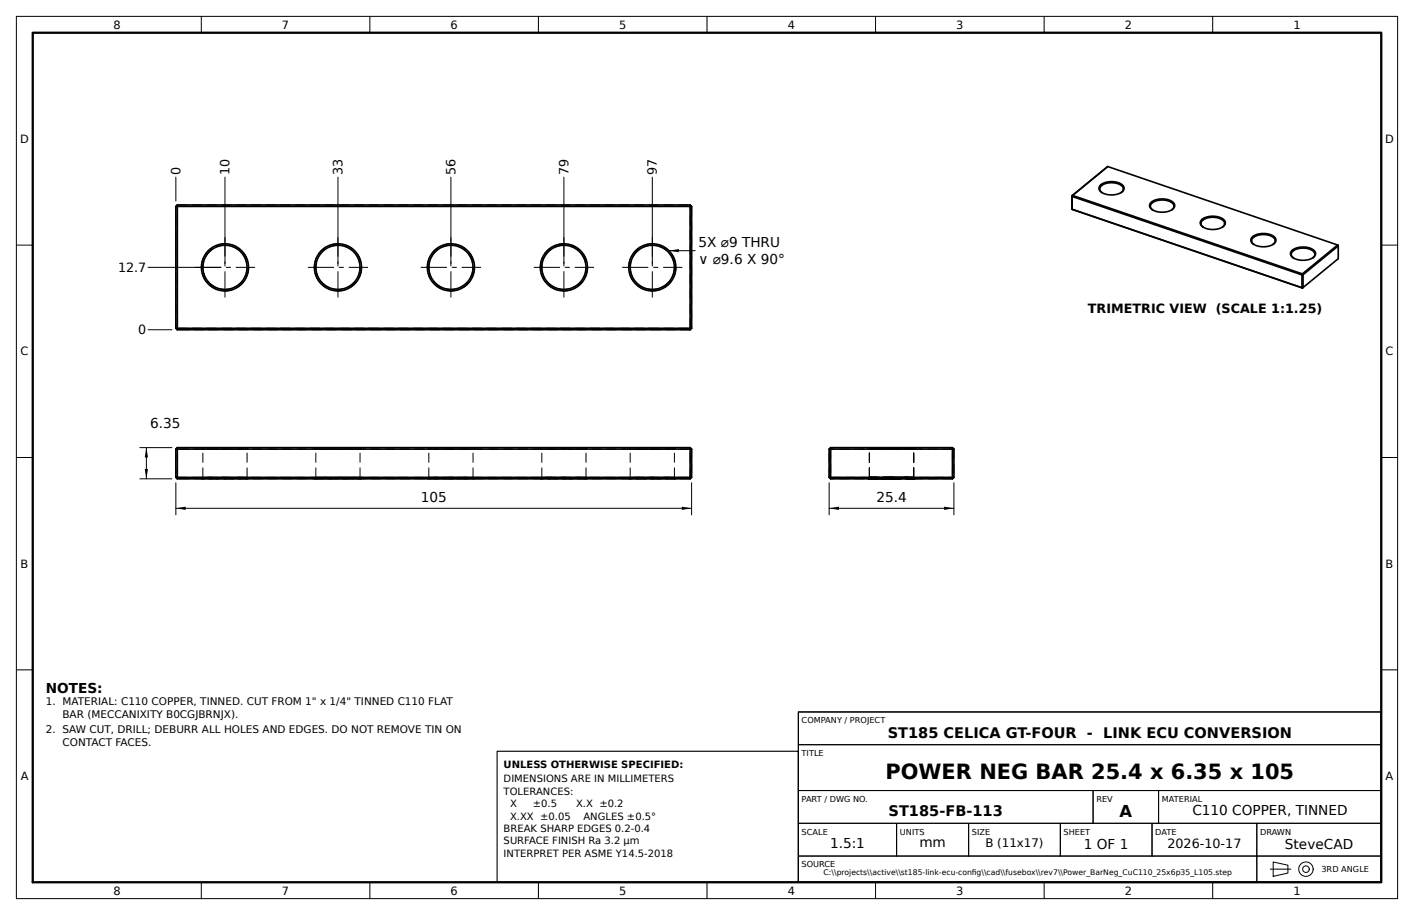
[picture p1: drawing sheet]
<svg xmlns="http://www.w3.org/2000/svg" width="432mm" height="279mm" viewBox="0 0 432 279" stroke-linecap="round" stroke-linejoin="round" font-family="sans-serif">
<g fill="none" stroke="#000" stroke-width=".5">
<path d="M327.3 59.8l.1 4.1M327.3 59.8l.1 .2M327.4 60v3.9M327.4 60l70.2 23.9M327.5 59.7l-.1 .3M327.5 59.7l-.2 .1M327.5 59.7l70.2 23.9M336.1 56.5a5.7 5.7 0 0 1 7 .3 1.57 1.57 0 0 1-1.3 2.3 5.1 5.1 0 0 1-6.1-1.2v-.8zM336.5 58.8a1.4 1.4 0 0 1-.6-1.5 1.4 1.4 0 0 1 1.3-1.1 4.9 4.9 0 0 1 5.7 1l.1 .8-.7 .8M338.3 50.9l-.2 .1M338.3 50.9l-11 8.9M338.3 50.9l70.2 23.9"/>
<path d="M53.7 63v37.2M53.7 63h157.5M54.2 62.6v38.1M54.2 62.6l-.5 .4M54.2 62.6h156.5M210.7 62.6v38.1M210.7 62.6l.5 .4M211.2 63v37.2M327.4 63.9l70.3 24M327.4 63.9l70.2 23.9M351.5 61.8a5.7 5.7 0 0 1 7 .3 1.57 1.57 0 0 1-1.2 2.3 5.1 5.1 0 0 1-6.2-1.2v-.8zM352 64.1a1.4 1.4 0 0 1-.7-1.5 1.4 1.4 0 0 1 1.3-1.1 4.9 4.9 0 0 1 5.8 1v.8l-.6 .8"/>
<path d="M367 67.1a5.7 5.7 0 0 1 7 .3 1.57 1.57 0 0 1-1.3 2.2 5.1 5.1 0 0 1-6.1-1.1v-.8zM367.4 69.4a1.4 1.4 0 0 1-.6-1.6 1.4 1.4 0 0 1 1.3-1 4.9 4.9 0 0 1 5.7 1l.1 .8-.6 .8M382.4 72.4a5.7 5.7 0 0 1 7 .2 1.57 1.57 0 0 1-1.2 2.3 5.1 5.1 0 0 1-6.1-1.2l-.1-.7zM382.9 74.7a1.4 1.4 0 0 1-.6-1.6 1.4 1.4 0 0 1 1.3-1.1 4.9 4.9 0 0 1 5.7 1.1l.1 .7-.7 .9M394.5 76.5a5.7 5.7 0 0 1 7 .3 1.57 1.57 0 0 1-1.2 2.2 5.1 5.1 0 0 1-6.1-1.1l-.1-.7zM395 78.8a1.4 1.4 0 0 1-.6-1.6 1.4 1.4 0 0 1 1.3-1 4.9 4.9 0 0 1 5.7 1l.1 .8-.7 .8M408.5 74.8l.2 .3M408.5 74.8l-10.8 8.8M408.7 75.1l-10.8 8.8M408.7 75.1v3.9l-10.8 8.8M397.6 87.8l.1 .1M397.6 83.9v3.9"/>
<path d="M397.7 83.6l.2 .3M397.7 83.6l-.1 .3M397.9 87.8l-.2 .1M397.9 87.8h-.3M397.9 83.9h-.3M397.9 83.9v3.9M53.7 100.2h157.5M53.7 100.2l.5 .5M54.2 100.7h156.5M211.2 100.2l-.5 .5M53.7 137.1h157.5M53.7 137.1v8.7"/>
<path d="M54.2 136.7v9.5M54.2 136.7l-.5 .4M54.2 136.7h156.5M210.7 136.7v9.5M210.7 136.7l.5 .4M211.2 137.1v8.7M253.2 137.1h38.1M253.2 137.1v8.7M253.6 136.7h37.2M253.6 136.7v9.5M253.6 136.7l-.4 .4M290.8 136.7v9.5"/>
<path d="M290.8 136.7l.5 .4M291.3 137.1v8.7M53.7 145.8h157.5M53.7 145.8l.5 .4M54.2 146.2h156.5M211.2 145.8l-.5 .4M253.2 145.8h38.1M253.2 145.8l.4 .4M253.6 146.2h37.2M291.3 145.8l-.5 .4"/>
<circle cx="68.7" cy="81.6" r="7.2"/>
<circle cx="68.7" cy="81.6" r="6.7"/>
<circle cx="103.2" cy="81.6" r="7.2"/>
<circle cx="103.2" cy="81.6" r="6.7"/>
<circle cx="137.7" cy="81.6" r="6.8"/>
<circle cx="137.7" cy="81.6" r="7.2"/>
<circle cx="172.2" cy="81.6" r="7.2"/>
<circle cx="172.2" cy="81.6" r="6.7"/>
<circle cx="199.2" cy="81.6" r="7.2"/>
<circle cx="199.2" cy="81.6" r="6.7"/>
</g>
<g fill="none" stroke="#000" stroke-width=".31" stroke-dasharray="3 1.5" stroke-linecap="butt">
<path d="M53.7 63h.5M54.2 62.6l-.5 .4M54.2 63v-.4M54.2 63v37.2M54.2 62.6h156.5M210.7 63h.5M210.7 62.6v.4M210.7 63h-156.5M211.2 63l-.5-.4M211.2 63v37.2M61.5 81.6a7.2 7.2 0 0 1 10.5-6.3 7.2 7.2 0 0 1 .8 12.2 7.2 7.2 0 0 1-11.2-4.9l-.1-1M61.9 81.6a6.8 6.8 0 0 0 9.9 6 6.8 6.8 0 0 0 .8-11.5 6.8 6.8 0 0 0-10.6 4.7l-.1 .8"/>
<path d="M96 81.6a7.2 7.2 0 0 1 10.5-6.3 7.2 7.2 0 0 1 .8 12.2 7.2 7.2 0 0 1-11.2-4.9l-.1-1M96.5 81.6a6.7 6.7 0 0 0 9.8 6 6.7 6.7 0 0 0 .8-11.5 6.7 6.7 0 0 0-10.6 4.7v.8M130.5 81.6a7.2 7.2 0 0 1 10.5-6.3 7.2 7.2 0 0 1 .8 12.2 7.2 7.2 0 0 1-11.2-4.9l-.1-1M130.9 81.6a6.8 6.8 0 0 0 9.9 6 6.8 6.8 0 0 0 .8-11.5 6.8 6.8 0 0 0-10.6 4.7l-.1 .8M165 81.6a7.2 7.2 0 0 1 10.5-6.3 7.2 7.2 0 0 1 .8 12.2 7.2 7.2 0 0 1-11.2-4.9l-.1-1M165.5 81.6a6.8 6.8 0 0 0 9.8 6 6.8 6.8 0 0 0 .8-11.5 6.8 6.8 0 0 0-10.6 4.7v.8M192 81.6a7.2 7.2 0 0 1 10.5-6.3 7.2 7.2 0 0 1 .8 12.2 7.2 7.2 0 0 1-11.2-4.9l-.1-1M192.5 81.6a6.8 6.8 0 0 0 9.8 6 6.8 6.8 0 0 0 .8-11.5 6.8 6.8 0 0 0-10.6 4.7v.8M53.7 100.2l.5 .5M53.7 100.2v-37.2M54.2 100.2h-.5M54.2 100.7v-.5"/>
<path d="M54.2 100.2h156.5M210.7 100.7l.5-.5M210.7 100.2v.5M210.7 100.7h-156.5M210.7 100.2v-37.2M211.2 100.2h-.5M53.7 137.1h.5M54.2 136.7l-.5 .4M54.2 137.1v-.4M54.2 136.7h156.5M54.2 137.1v8.7M61.5 136.7h14.4"/>
<path d="M61.5 136.7l.4 .4M61.9 137.1h13.6M75.5 137.1h-13.6M75.5 137.1l.4-.4M75.9 136.7h-14.4M96 136.7h14.4M96 136.7l.5 .4M96.5 137.1h13.4M109.9 137.1h-13.4M109.9 137.1l.5-.4M110.4 136.7h-14.4M130.5 136.7h14.4"/>
<path d="M130.5 136.7l.4 .4M130.9 137.1h13.6M144.5 137.1h-13.6M144.5 137.1l.4-.4M144.9 136.7h-14.4M165 136.7h14.4M165 136.7l.5 .4M165.5 137.1h13.5M179 137.1h-13.5M179 137.1l.4-.4M179.4 136.7h-14.4M192 136.7h14.4"/>
<path d="M192 136.7l.5 .4M192.5 137.1h13.5M206 137.1h-13.5M206 137.1l.4-.4M206.4 136.7h-14.4M210.7 136.7v.4M210.7 137.1h.5M210.7 137.1h-156.5M211.2 137.1l-.5-.4M211.2 137.1v8.7M253.2 137.1h.4M253.6 136.7l-.4 .4"/>
<path d="M253.6 137.1v-.4M253.6 136.7h37.2M253.6 137.1v8.7M265 136.7h14.4M265.5 137.1h6.8M265.5 137.1l-.5-.4M272.3 136.7h-7.3M272.3 137.1h6.7M279 137.1h-13.5M279 137.1l.4-.4M279.4 136.7h-7.1M290.8 136.7v.4"/>
<path d="M290.8 137.1h.5M290.8 137.1h-37.2M291.3 137.1l-.5-.4M291.3 137.1v8.7M53.7 145.8l.5 .4M53.7 145.8v-8.7M54.2 145.8h-.5M54.2 146.2v-.4M54.2 145.8h156.5M61.5 146.2h14.4M61.5 146.2l.4-.4M61.9 145.8h13.6"/>
<path d="M61.9 145.8v-8.7M75.5 145.8h-13.6M75.5 145.8l.4 .4M75.5 145.8v-8.7M75.9 146.2h-14.4M96 146.2h14.4M96 146.2l.5-.4M96.5 145.8h13.4M96.5 145.8v-8.7M109.9 145.8h-13.4M109.9 145.8l.5 .4M109.9 145.8v-8.7"/>
<path d="M110.4 146.2h-14.4M130.5 146.2h14.4M130.5 146.2l.4-.4M130.9 145.8h13.6M130.9 145.8v-8.7M144.5 145.8h-13.6M144.5 145.8l.4 .4M144.5 145.8v-8.7M144.9 146.2h-14.4M165 146.2h14.4M165 146.2l.5-.4M165.5 145.8h13.5"/>
<path d="M165.5 145.8v-8.7M179 145.8h-13.5M179 145.8l.4 .4M179 145.8v-8.7M179.4 146.2h-14.4M192 146.2h14.4M192 146.2l.5-.4M192.5 145.8h13.5M192.5 145.8v-8.7M206 145.8h-13.5M206 145.8l.4 .4M206 145.8v-8.7"/>
<path d="M206.4 146.2h-14.4M210.7 146.2l.5-.4M210.7 145.8v.4M210.7 145.8v-8.7M210.7 146.2h-156.5M211.2 145.8h-.5M253.2 145.8l.4 .4M253.2 145.8v-8.7M253.6 145.8h-.4M253.6 146.2v-.4M253.6 145.8h37.2M265 146.2h7.3"/>
<path d="M265.5 145.8h13.5M265.5 145.8l-.5 .4M265.5 145.8v-8.7M272.3 146.2h7.1M272.3 145.8h-6.8M279 145.8h-6.7M279 145.8l.4 .4M279 145.8v-8.7M279.4 146.2h-14.4M290.8 146.2l.5-.4M290.8 145.8v.4M290.8 146.2h-37.2"/>
<path d="M290.8 145.8v-8.7M291.3 145.8h-.5"/>
</g>
<g fill="none" stroke="#000" stroke-width=".31">
<path d="M5 5h421.8v269.4h-421.8zM61.5 5v5M112.9 5v5M164.4 5v5M215.9 5v5M267.4 5v5M318.9 5v5M370.3 5v5M53.7 54.1v7.3M68.7 54.1v26.3M103.2 54.1v26.3M137.7 54.1v26.3"/>
<path d="M172.2 54.1v26.3M199.2 54.1v26.3M5 74.8h5M204.3 76.5h8M421.8 74.8h5M45.2 81.6h22.3M45.2 100.7h7.3M5 139.7h5M42.7 136.7h9.8M44.7 136.7v9.5M421.8 139.7h5M42.7 146.2h9.8"/>
<path d="M53.7 147.4v9.8M53.7 155.2h157.5M211.2 147.4v9.8M253.2 155.2h38.1M253.2 147.4v9.8M291.3 147.4v9.8M5 204.5h5M243.8 217.4h178v10h-178zM421.8 204.5h5M243.8 227.4h178v14h-178zM243.8 241.4h90v10h-90zM243.8 251.4h30v10h-30z"/>
<path d="M273.8 251.4h22v10h-22zM295.8 251.4h28v10h-28zM323.8 251.4h28v10h-28zM333.8 241.4h20v10h-20zM351.8 251.4h32v10h-32zM353.8 241.4h68v10h-68zM383.8 251.4h38v10h-38zM61.5 269.4v5M112.9 269.4v5M164.4 269.4v5M215.9 269.4v5M243.8 261.4h140v8h-140z"/>
<path d="M267.4 269.4v5M318.9 269.4v5M370.3 269.4v5M383.8 261.4h38v8h-38zM388.8 263.2l4.5 1v2.4l-4.5 1z"/>
<circle cx="398.8" cy="265.4" r="2.2"/>
<circle cx="398.8" cy="265.4" r="1"/>
</g>
<path d="M59.5 81.6h18.4M68.7 90.8v-18.4M94 81.6h18.4M103.2 90.8v-18.4M128.5 81.6h18.4M137.7 90.8v-18.4M163 81.6h18.4M172.2 90.8v-18.4M190 81.6h18.4M199.2 90.8v-18.4M387.8 265.4h6.5" fill="none" stroke="#000" stroke-width=".31" stroke-dasharray="8 1.5 1.5 1.5" stroke-linecap="butt"/>
<path d="M10 10h411.8v259.4h-411.8z" fill="none" stroke="#000" stroke-width=".7"/>
<path d="M243.8 217.4h178v52h-178zM151.8 229.4h92v40h-92z" fill="none" stroke="#000" stroke-width=".35"/>
<path d="M204.3 76.5l3-.5v1zM44.7 136.7l.5 3h-1zM44.2 143.2h1l-.5 3zM53.7 155.2l3-.5v1zM208.2 154.7l3 .5-3 .5zM253.2 155.2l3-.5v1zM288.3 154.7l3 .5-3 .5z" fill="#000"/>
<text font-size="6.4" x="270.4" y="237.9">POWER NEG BAR 25.4 x 6.35 x 105</text>
<text font-size="5" x="341.9" y="249.4">A</text>
<g font-size="4.4">
<text x="271.1" y="225.2">ST185 CELICA GT-FOUR - LINK ECU CONVERSION</text>
<text x="271.4" y="249.2">ST185-FB-113</text>
</g>
<g font-size="4.2">
<text x="213.3" y="75.4">5X ⌀9 THRU</text>
<text x="213.3" y="80.7">∨ ⌀9.6 X 90°</text>
<text x="45.9" y="130.6">6.35</text>
<text x="128.5" y="153.3">105</text>
<text x="267.6" y="153.3">25.4</text>
<text x="14" y="211.5">NOTES:</text>
<text x="364.1" y="248.9">C110 COPPER, TINNED</text>
<text x="253.5" y="259.1">1.5:1</text>
<text x="280.7" y="258.8">mm</text>
<text x="331" y="259.1">1 OF 1</text>
<text x="392.4" y="259.1">SteveCAD</text>
</g>
<g font-size="3.9">
<text x="55.1" y="53.6" transform="rotate(-90 55.1 53.6)">0</text>
<text x="70.1" y="53.6" transform="rotate(-90 70.1 53.6)">10</text>
<text x="104.6" y="53.6" transform="rotate(-90 104.6 53.6)">33</text>
<text x="139.1" y="53.6" transform="rotate(-90 139.1 53.6)">56</text>
<text x="173.6" y="53.6" transform="rotate(-90 173.6 53.6)">79</text>
<text x="200.6" y="53.6" transform="rotate(-90 200.6 53.6)">97</text>
<text x="36" y="83.1">12.7</text>
<text x="332.2" y="95.6">TRIMETRIC VIEW (SCALE 1:1.25)</text>
<text x="42.2" y="102.1">0</text>
<text x="356.5" y="259">2026-10-17</text>
</g>
<text font-size="3.6" x="300.9" y="258.7">B (11x17)</text>
<g font-size="3.5">
<text x="34.6" y="8.8">8</text>
<text x="86.1" y="8.8">7</text>
<text x="137.6" y="8.8">6</text>
<text x="189.1" y="8.7">5</text>
<text x="240.5" y="8.8">4</text>
<text x="292" y="8.8">3</text>
<text x="343.5" y="8.8">2</text>
<text x="395" y="8.8">1</text>
<text x="6.2" y="43.7">D</text>
<text x="423" y="43.7">D</text>
<text x="6.3" y="108.5">C</text>
<text x="423.1" y="108.5">C</text>
<text x="6.3" y="173.4">B</text>
<text x="423.1" y="173.4">B</text>
<text x="6.3" y="238.2">A</text>
<text x="423.1" y="238.2">A</text>
<text x="34.6" y="273.2">8</text>
<text x="86.1" y="273.2">7</text>
<text x="137.6" y="273.2">6</text>
<text x="189.1" y="273.1">5</text>
<text x="240.5" y="273.2">4</text>
<text x="292" y="273.2">3</text>
<text x="343.5" y="273.2">2</text>
<text x="395" y="273.2">1</text>
</g>
<g font-size="3.2">
<text x="14" y="215.4">1. MATERIAL: C110 COPPER, TINNED. CUT FROM 1&quot; x 1/4&quot; TINNED C110 FLAT</text>
<text x="19.1" y="219.3">BAR (MECCANIXITY B0CGJBRNJX).</text>
<text x="14" y="223.8">2. SAW CUT, DRILL; DEBURR ALL HOLES AND EDGES. DO NOT REMOVE TIN ON</text>
<text x="19.1" y="227.9">CONTACT FACES.</text>
</g>
<g font-size="3.1">
<text x="153.8" y="234.4">UNLESS OTHERWISE SPECIFIED:</text>
<text x="153.8" y="238.9">DIMENSIONS ARE IN MILLIMETERS</text>
<text x="153.8" y="242.7">TOLERANCES:</text>
<text x="155.7" y="246.6">X</text>
<text x="155.7" y="250.4">X.XX ±0.05</text>
<text x="162.7" y="246.6">±0.5</text>
<text x="175.9" y="246.6">X.X ±0.2</text>
<text x="178.2" y="250.4">ANGLES ±0.5°</text>
<text x="153.8" y="254.2">BREAK SHARP EDGES 0.2-0.4</text>
<text x="153.8" y="257.7">SURFACE FINISH Ra 3.2 µm</text>
<text x="153.8" y="261.8">INTERPRET PER ASME Y14.5-2018</text>
</g>
<g font-size="2.5">
<text x="244.8" y="220.6">COMPANY / PROJECT</text>
<text x="244.8" y="230.9">TITLE</text>
<text x="244.8" y="244.8">PART / DWG NO.</text>
<text x="334.8" y="244.9">REV</text>
<text x="354.8" y="244.9">MATERIAL</text>
<text x="244.8" y="254.9">SCALE</text>
<text x="274.8" y="254.9">UNITS</text>
<text x="296.8" y="254.9">SIZE</text>
<text x="324.8" y="254.9">SHEET</text>
<text x="352.8" y="254.9">DATE</text>
<text x="384.8" y="254.9">DRAWN</text>
<text x="244.8" y="264.9">SOURCE</text>
<text x="403.5" y="266.3">3RD ANGLE</text>
</g>
<g font-size="2.3">
<text x="251.5" y="267.2">C:\\projects\\active\\st185-link-ecu-confg\\cad\\fusebox\\rev7\\Power_BarNeg_CuC110_25x6p35_L105.step</text>
<text x="296.7" y="267.2">i</text>
</g>
</svg>
